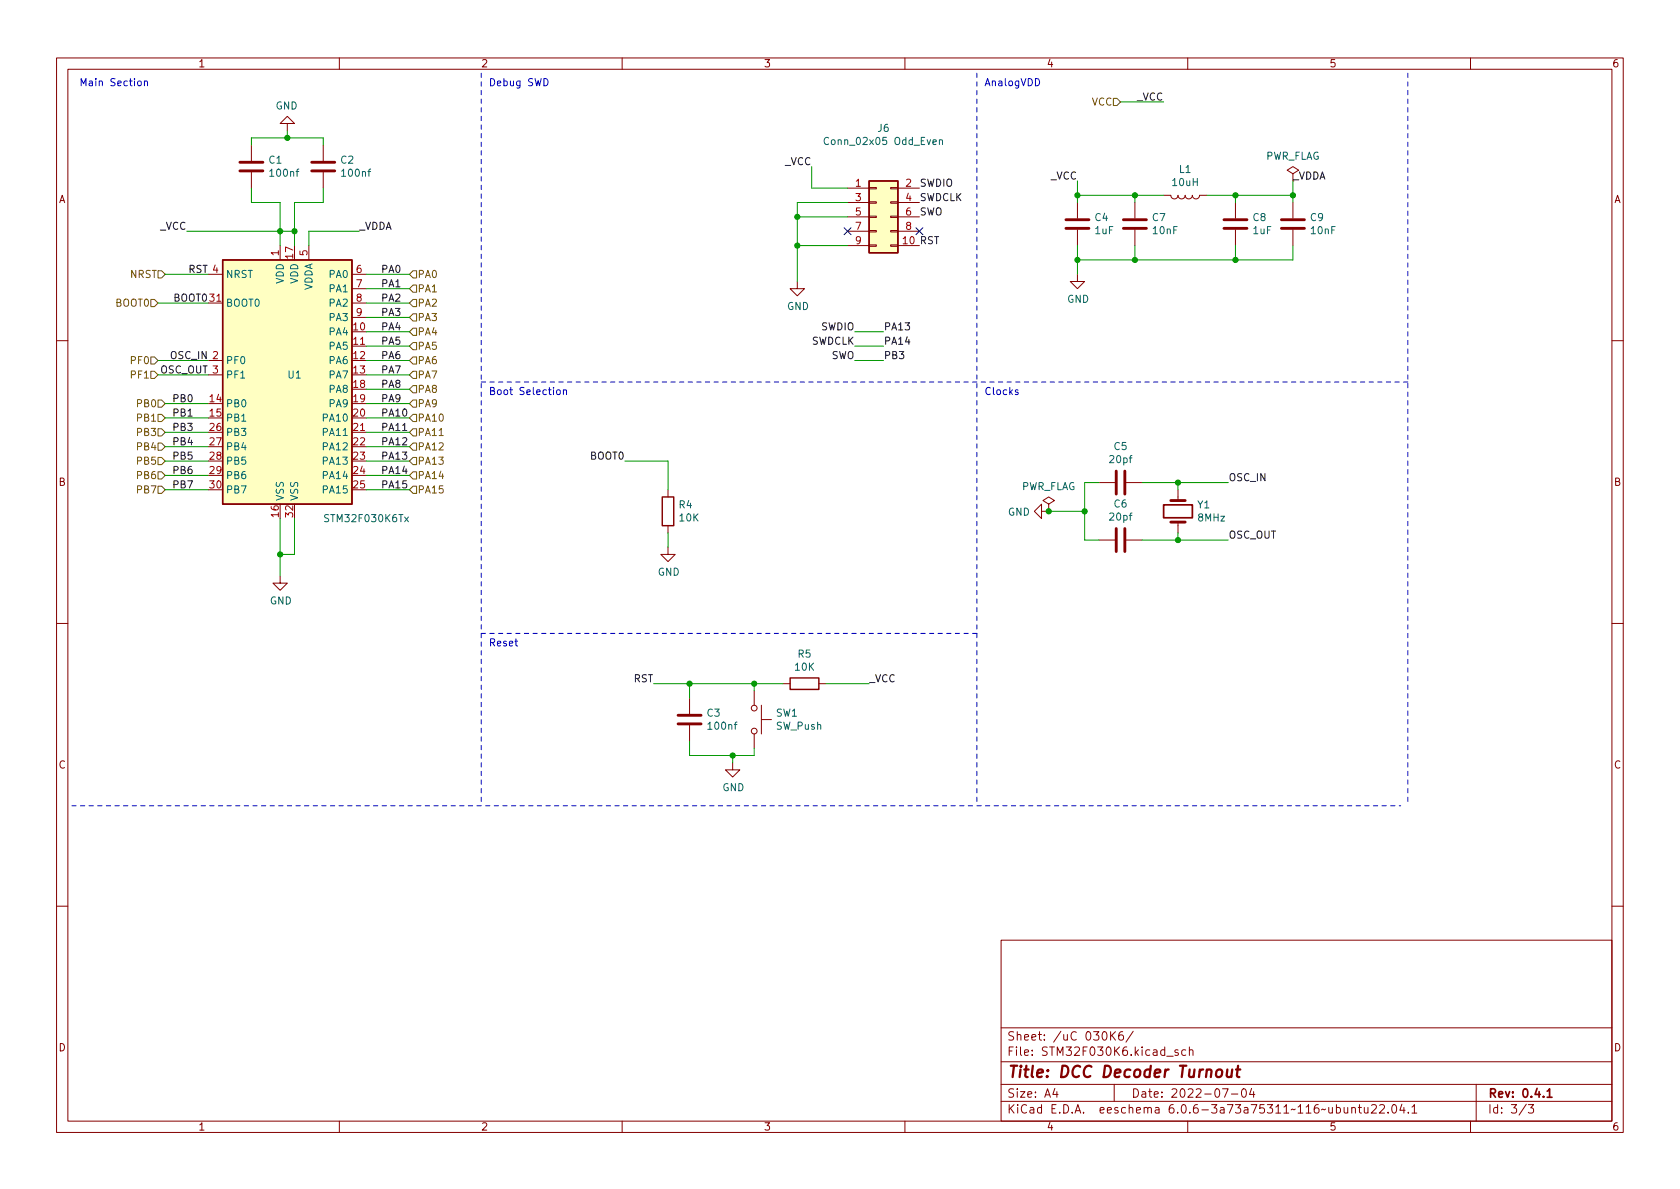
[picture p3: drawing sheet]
<svg xmlns="http://www.w3.org/2000/svg" width="297mm" height="210mm" viewBox="0 0 297 210" stroke-linecap="round" stroke-linejoin="round" font-family="sans-serif">
<g fill="none" stroke="#840000" stroke-width=".18">
<path d="M10 10.2h277v190.1h-277zM12 12.2h273v186.1h-273zM60 10.2v2M110 10.2v2M160 10.2v2M210 10.2v2M260 10.2v2M44.4 25.6v2.8M44.4 30.5v2.8M50.8 21.8h1.3l-1.3-1.2-1.3 1.2h1.3v1.3M57.1 25.6v2.8M57.1 30.5v2.8"/>
<path d="M149.9 33.3h3.8M149.9 35.8h3.8M149.9 38.3h3.8M153.7 38.2h1.2v.3h-1.2zM153.7 35.7h1.2v.2h-1.2zM153.7 33.1h1.2v.3h-1.2zM157.5 38.2h1.2v.3h-1.2zM157.5 35.7h1.2v.2h-1.2zM157.5 33.1h1.2v.3h-1.2zM158.7 33.3h3.9M158.7 35.8h3.9M158.7 38.3h3.9"/>
<path d="M190.5 35.8v2.8M200.7 35.8v2.8M205.7 34.5h1.3a.64 .64 0 0 0 .6 .7 .64 .64 0 0 0 .7-.7 .64 .64 0 0 0 .6 .7 .64 .64 0 0 0 .6-.7 .64 .64 0 0 0 .7 .7 .64 .64 0 0 0 .6-.7 .64 .64 0 0 0 .7 .7 .64 .64 0 0 0 .6-.7h1.3M218.4 35.8v2.8M228.6 30.7l1-.6-1-.6-1 .6 1 .6v1.3M228.6 35.8v2.8M36.8 53.6h2.6M36.8 48.5h2.6M49.5 43.4v2.6M54.6 43.4v2.6M62.2 53.6h2.6M62.2 48.5h2.6"/>
<path d="M62.2 51h2.6M62.2 56.1h2.6M141 49.8v1.2h1.2l-1.2 1.3-1.3-1.3h1.3M149.9 43.4h3.8M149.9 40.9h3.8M153.7 43.3h1.2v.3h-1.2zM153.7 40.8h1.2v.2h-1.2zM157.5 43.3h1.2v.3h-1.2zM157.5 40.8h1.2v.2h-1.2zM158.7 43.4h3.9M158.7 40.9h3.9M190.5 48.5v1.3h1.3l-1.3 1.2-1.3-1.2h1.3"/>
<path d="M190.5 40.6v2.8M200.7 40.6v2.8M218.4 40.6v2.8M228.6 40.6v2.8M10 60.2h2M36.8 63.7h2.6M36.8 66.3h2.6M62.2 61.2h2.6M62.2 76.4h2.6M285 60.2h2M118.1 96.8v1.2h1.3l-1.3 1.3-1.3-1.3h1.3M118.1 86.6v1.3"/>
<path d="M118.1 93v1.2M184.1 90.4v-1.3l-1.2 1.3 1.2 1.3v-1.3h1.3M185.4 89.1l1-.6-1-.6-1 .6 1 .6v1.3M185.4 90.4h.1M194.3 95.5h2.8M194.3 85.3h2.8M199.1 95.5h2.8M199.1 85.3h2.8M208.3 86.6v1.9M208.3 92.3v1.9M10 110.2h2M49.5 101.8v1.3h1.3l-1.3 1.3-1.2-1.3h1.2"/>
<path d="M285 110.2h2M121.9 123.4v2.8M121.9 128.3v2.8M129.5 134.9v1.2h1.3l-1.3 1.3-1.2-1.3h1.2M133.3 122.2v2.5M133.3 129.8v2.5M134.6 127.2h1.8M134.6 124.7v5.1M138.4 120.9h1.3M144.8 120.9h1.2M10 160.2h2M177 166.3h108v32h-108z"/>
<path d="M285 160.2h2M60 198.3v2M110 198.3v2M160 198.3v2M177 194.8h108M177 191.8h108M177 187.8h108M177 181.8h108M186.5 192.5l-.4 1h1M186.9 193v1M196.4 182.4v1.5M196.6 183.1l.6 .8"/>
<path d="M197 191.8v3M197.2 182.4l-.8 .9M198.5 182.4a.59 .59 0 0 0-.7 .7v.5l.1 .3h.5l.2-.1v-.5l-.1-.2-.4-.1-.3 .3M200.4 182.4l-1.3 1.9M206.3 186.8h1.1M208.3 185.7l-.4-.1-.2 .2 .1 .3 .5 .1v.4h-.6M209.6 185.7l-.4-.1-.3 .3v.4l.2 .3h.5M210 198.3v2M210.3 185.8l.2-.2 .4 .1v.9M210.3 185.1v1.5M216.1 192.5h1l-.6 1.5M217.7 193.5h1.2"/>
<path d="M219.7 192.6l.2-.1a.81 .81 0 0 1 .5 .7 .81 .81 0 0 1-.3 .8h-.1a.81 .81 0 0 1-.6-.6 .81 .81 0 0 1 .3-.8zM221.3 192.5l-.4 1h1M221.6 193v1M237.6 195.8l.1 1h.4l.2-.1M238.3 195.8v1M239 196l.2-.2 .4 .1v.9M239 195.8v1M240.1 195.8h.6M240.4 195.3v1.3l.3 .2M241.2 195.8l.1 1h.3l.3-.1M241.9 195.8v1M242.5 195.5l.6-.2 .2 .2 .1 .3-1 1h1"/>
<path d="M243.9 195.5l.6-.2 .2 .2 .1 .3-.9 1h.9M245.4 196.7v.1M246.3 195.4l.1-.1a.81 .81 0 0 1 .6 .7 .81 .81 0 0 1-.3 .8h-.1a.81 .81 0 0 1-.6-.6 .81 .81 0 0 1 .3-.8zM247.9 195.3l-.4 1h.9M248.2 195.8v1M249 196.7v.1M249.6 195.8l.5-.5v1.5M249.6 196.8h.9M260 198.3v2M261 191.8v6.5M269.9 195.3l-1.3 1.9M270.2 195.3h1l-.6 .6 .5 .1v.7l-.2 .1h-.5l-.2-.1"/>
<circle cx="133.4" cy="125.2" r=".51"/>
<circle cx="133.4" cy="129.3" r=".51"/>
</g>
<path d="M205.7 89.3h5.1v2.3h-5.1zM273.6 193l.4-.5v1.5M273.6 194h.8" fill="none" stroke="#840000" stroke-width=".3"/>
<path d="M215.2 189.3a.52 .52 0 0 1 .5-.2 .52 .52 0 0 1 .4 .4l-.1 .6a.55 .55 0 0 1-.5 .4 .55 .55 0 0 1-.5-.4zM217 189.1v1.3a.57 .57 0 0 0 .7-.1M217.9 189.1l-.2 1.4M218.5 189.1h.8M218.9 188.5l-.2 1.7 .1 .2 .3 .1" fill="none" stroke="#840000" stroke-width=".4"/>
<path d="M153.7 32h5v12.7h-5zM39.4 46h22.8v43.1h-22.8zM117.1 87.9h2v5.1h-2zM139.7 119.9h5.1v2h-5.1z" fill="none" stroke="#840000" stroke-width=".25"/>
<g fill="none" stroke="#840000" stroke-width=".51">
<path d="M42.4 30.2h4.1M42.4 28.7h4.1M55.1 30.2h4.1M55.1 28.7h4.1M188.5 38.9h4M198.6 38.9h4.1M216.4 38.9h4.1M226.6 38.9h4M188.5 40.4h4M198.6 40.4h4.1M216.4 40.4h4.1M226.6 40.4h4"/>
<path d="M197.4 83.3v4.1M197.4 93.5v4M198.9 83.3v4.1M198.9 93.5v4M207 88.5h2.5M207 92.3h2.5M119.9 128h4.1M119.9 126.5h4.1"/>
</g>
<g fill="#ffffc2" stroke="#ffffc2" stroke-width=".18">
<path d="M39.4 46h22.8v43.1h-22.8z"/>
<path d="M153.7 32h5v12.7h-5z"/>
</g>
<path d="M146.5 24.4a.6 .6 0 0 0-.8 .4 .6 .6 0 0 0 .6 .8l.2-.2M166.1 24.8l.2-.1 .3 .1v.8M166.1 24.7v.9M71.5 91.4l.7 .9M72.2 91.4l-.7 .9" fill="none" stroke="#006464" stroke-width=".18"/>
<g fill="none" stroke="#725600" stroke-width=".18">
<path d="M196.8 17.4h.7l.6 .6-.6 .7h-.7zM26.7 53h.6l.6 .6-.6 .6h-.6zM27.9 47.9h.7l.6 .6-.6 .6h-.7zM73 50.4h.7v1.3h-.7l-.6-.7zM73 53h.7v1.2h-.7l-.6-.6zM73 55.5h.7v1.3h-.7l-.6-.7zM73 58h.7v1.3h-.7l-.6-.6zM73 47.9h.7v1.2h-.7l-.6-.6zM26.7 63.1h.6l.6 .6-.6 .7h-.6zM26.7 65.7h.6l.6 .6-.6 .6h-.6zM27.9 78.4h.7l.6 .6-.6 .6h-.7zM27.9 75.8h.7l.6 .6-.6 .7h-.7z"/>
<path d="M27.9 70.7h.7l.6 .7-.6 .6h-.7zM27.9 73.3h.7l.6 .6-.6 .6h-.7zM73 78.4h.7v1.2h-.7l-.6-.6zM73 70.7h.7v1.3h-.7l-.6-.6zM73 65.7h.7v1.2h-.7l-.6-.6zM73 68.2h.7v1.3h-.7l-.6-.7zM73 73.3h.7v1.2h-.7l-.6-.6zM73 75.8h.7v1.3h-.7l-.6-.7zM73 63.1h.7v1.3h-.7l-.6-.7zM73 60.6h.7v1.2h-.7l-.6-.6zM77.6 77h.8M27.9 86h.7l.6 .6-.6 .6h-.7z"/>
<path d="M27.9 80.9h.7l.6 .6-.6 .7h-.7zM27.9 83.4h.7l.6 .7-.6 .6h-.7zM73 86h.7v1.2h-.7l-.6-.6zM73 83.4h.7v1.3h-.7l-.6-.6zM73 80.9h.7v1.3h-.7l-.6-.7z"/>
</g>
<path d="M71.2 76.1h.7" fill="none" stroke="#0f0f0f" stroke-width=".18"/>
<path d="M24.4 14.4l.4-.1 .2 .3v.3l-.2 .3-.4-.1-.1-.2zM25.5 14.4l.2-.1 .3 .1 .1 .8M25.5 14.3v.9M96.2 13.9a.64 .64 0 0 1 .7 .6 .64 .64 0 0 1-.7 .7zM183.1 13.9a.64 .64 0 0 1 .7 .6 .64 .64 0 0 1-.7 .7zM98.5 69l.3-.1 .3 .3v.3l-.3 .3-.3-.1-.1-.2zM99.6 69.1l.2-.2 .3 .1 .1 .8M99.6 68.9v.9M180 69l-.3-.1-.2 .2 .1 .2 .4 .1v.3h-.5" fill="none" stroke="#0000c2" stroke-width=".18"/>
<path d="M85.1 12.9v129.6M172.7 12.9v129.6M248.9 12.9v129.6M85.1 67.6h163.8M172.7 112h-87.6M12.7 142.5h234.9" fill="none" stroke="#0000c2" stroke-width=".18" stroke-dasharray=".8 .8"/>
<g fill="none" stroke="#009600" stroke-width=".18">
<path d="M198.1 18h7.6M44.4 33.3v2.5h5.1v7.6M44.4 25.6v-1.2h12.7v1.2M50.8 23.1v1.3M57.1 33.3v2.5h-5v7.6M141 38.3h8.9M143.5 29.5v3.8h6.4M149.9 35.8h-8.9v14M190.5 32v3.8M190.5 34.5h15.2M200.7 34.5v1.3M213.4 34.5h15.2"/>
<path d="M218.4 34.5v1.3M228.6 32v3.8M27.9 53.6h8.9M29.2 48.5h7.6M33 40.9h19.1M63.5 40.9h-8.9v2.5M64.8 58.7h7.6M64.8 56.1h7.6M64.8 48.5h7.6M64.8 53.6h7.6M64.8 51h7.6M141 43.4h8.9"/>
<path d="M151.1 58.7h5.1M190.5 43.4v5.1M200.7 43.4v2.6M218.4 43.4v2.6M228.6 43.4v2.6h-38.1M27.9 63.7h8.9M27.9 66.3h8.9M29.2 76.4h7.6M29.2 79h7.6M29.2 73.9h7.6M29.2 71.4h7.6M64.8 76.4h7.6"/>
<path d="M64.8 61.2h7.6M64.8 63.7h7.6M64.8 79h7.6M64.8 68.8h7.6M64.8 66.3h7.6M64.8 73.9h7.6M64.8 71.4h7.6M151.1 61.2h5.1M151.1 63.7h5.1M29.2 81.5h7.6M29.2 84.1h7.6M29.2 86.6h7.6"/>
<path d="M49.5 91.7v10.1M52.1 91.7v6.3h-2.6M64.8 81.5h7.6M64.8 84.1h7.6M64.8 86.6h7.6M110.5 81.5h7.6v5.1M118.1 94.2v2.6M185.4 90.4h6.4M194.3 85.3h-2.5v10.2h2.5M201.9 85.3h15.3M201.9 95.5h15.3M208.3 85.3v1.3"/>
<path d="M208.3 94.2v1.3M115.6 120.9h22.8M121.9 131.1v2.5h11.4v-1.3M121.9 120.9v2.5M129.5 133.6v1.3M133.3 120.9v1.3M146 120.9h7.7"/>
</g>
<path d="M149.3 40.3l1.2 1.2M150.5 40.3l-1.2 1.2M162 40.3l1.2 1.2M163.2 40.3l-1.2 1.2" fill="none" stroke="#000084" stroke-width=".18"/>
<g fill="#009600" stroke="#009600" stroke-width=".18">
<circle cx="133.3" cy="120.9" r=".46"/>
<circle cx="129.5" cy="133.6" r=".46"/>
<circle cx="190.5" cy="46" r=".46"/>
<circle cx="190.5" cy="34.5" r=".46"/>
<circle cx="200.7" cy="46" r=".46"/>
<circle cx="200.7" cy="34.5" r=".46"/>
<circle cx="141" cy="43.4" r=".46"/>
<circle cx="141" cy="38.3" r=".46"/>
<circle cx="49.5" cy="98" r=".46"/>
<circle cx="185.4" cy="90.4" r=".46"/>
<circle cx="191.8" cy="90.4" r=".46"/>
<circle cx="228.6" cy="34.5" r=".46"/>
<circle cx="218.4" cy="34.5" r=".46"/>
<circle cx="208.3" cy="85.3" r=".46"/>
<circle cx="208.3" cy="95.5" r=".46"/>
<circle cx="218.4" cy="46" r=".46"/>
<circle cx="49.5" cy="40.9" r=".46"/>
<circle cx="52.1" cy="40.9" r=".46"/>
<circle cx="50.8" cy="24.4" r=".46"/>
<circle cx="121.9" cy="120.9" r=".46"/>
</g>
<text font-size="2.8" fill="#840000" x="178" y="190.6">Title: DCC Decoder Turnout</text>
<g font-size="2.1" fill="#840000">
<text x="178" y="184">Sheet: /uC 030K6/</text>
<text x="178" y="186.7">File: STM32F030K6.kicad_sch</text>
<text x="178" y="196.9">KiCad E.D.A. eeschema 6.0.6-3a73a75311~116~ubuntu22.04.1</text>
<text x="178" y="194.1">Size: A4</text>
<text x="200" y="194.1">Date: 2022-07-04</text>
<text x="263" y="194.1">Rev: 0.4.1</text>
<text x="263" y="196.9">Id: 3/3</text>
</g>
<g font-size="1.8" fill="#840000">
<text x="35" y="11.9">1</text>
<text x="85" y="11.9">2</text>
<text x="135" y="11.9">3</text>
<text x="185" y="11.9">4</text>
<text x="235" y="11.9">5</text>
<text x="285" y="11.9">6</text>
<text x="10.3" y="35.9">A</text>
<text x="285.3" y="35.9">A</text>
<text x="10.3" y="85.9">B</text>
<text x="285.3" y="85.9">B</text>
<text x="10.3" y="135.9">C</text>
<text x="285.3" y="135.9">C</text>
<text x="10.3" y="185.9">D</text>
<text x="285.3" y="185.9">D</text>
<text x="35" y="199.9">1</text>
<text x="85" y="199.9">2</text>
<text x="135" y="199.9">3</text>
<text x="185" y="199.9">4</text>
<text x="235" y="199.9">5</text>
<text x="285" y="199.9">6</text>
</g>
<g font-size="1.8" fill="#0000c2">
<text x="14" y="15.2">Main Section</text>
<text x="86.4" y="15.2">Debug SWD</text>
<text x="174" y="15.2">AnalogVDD</text>
<text x="86.4" y="69.8">Boot Selection</text>
<text x="174" y="69.8">Clocks</text>
<text x="86.4" y="114.3">Reset</text>
</g>
<g font-size="1.8" fill="#0f0f0f">
<text x="201" y="17.8">_VCC</text>
<text x="138.8" y="29.2">_VCC</text>
<text x="162.6" y="35.5">SWDCLK</text>
<text x="162.6" y="33">SWDIO</text>
<text x="185.8" y="31.7">_VCC</text>
<text x="228.6" y="31.7">_VDDA</text>
<text x="28.3" y="40.6">_VCC</text>
<text x="63.5" y="40.6">_VDDA</text>
<text x="162.6" y="38.1">SWO</text>
<text x="159.7" y="43.2">10 RST</text>
<text x="30.7" y="53.3">BOOT0</text>
<text x="33.3" y="48.2">RST 4</text>
<text x="67.3" y="50.8">PA1</text>
<text x="67.3" y="53.3">PA2</text>
<text x="67.3" y="48.2">PA0</text>
<text x="67.3" y="55.9">PA3</text>
<text x="67.3" y="58.4">PA4</text>
<text x="145.1" y="58.4">SWDIO</text>
<text x="156.2" y="58.4">PA13</text>
<text x="30.2" y="63.5">OSC_IN 2</text>
<text x="67.3" y="63.5">PA6</text>
<text x="67.3" y="60.9">PA5</text>
<text x="143.4" y="60.9">SWDCLK</text>
<text x="146.9" y="63.5">SWO</text>
<text x="156.2" y="63.5">PB3</text>
<text x="156.2" y="60.9">PA14</text>
<text x="28.3" y="66">OSC_OUT 3</text>
<text x="30.8" y="71.1">PB0</text>
<text x="67.3" y="71.1">PA9</text>
<text x="67.3" y="66">PA7</text>
<text x="67.3" y="68.6">PA8</text>
<text x="30.8" y="76.2">PB3</text>
<text x="30.8" y="73.6">PB1</text>
<text x="67.3" y="73.6">PA10</text>
<text x="67.3" y="76.2">PA11</text>
<text x="30.8" y="81.3">PB5</text>
<text x="30.8" y="83.8">PB6</text>
<text x="30.8" y="78.7">PB4</text>
<text x="67.3" y="83.8">PA14</text>
<text x="67.3" y="81.3">PA13</text>
<text x="67.3" y="78.7">PA12</text>
<text x="104.4" y="81.3">BOOT0</text>
<text x="30.8" y="86.3">PB7</text>
<text x="67.3" y="86.3">PA15</text>
<text x="217.2" y="85.1">OSC_IN</text>
<text x="217.2" y="95.2">OSC_OUT</text>
<text x="112" y="120.6">RST</text>
<text x="153.7" y="120.6">_VCC</text>
</g>
<g font-size="1.8" fill="#006464">
<text x="48.7" y="19.3">GND</text>
<text x="155.2" y="23.3">J6</text>
<text x="47.6" y="28.9">C1</text>
<text x="60.3" y="28.9">C2</text>
<text x="146.4" y="25.6">Conn_02x05 Odd_Even</text>
<text x="223.6" y="28.2">PWR_FLAG</text>
<text x="47.9" y="31.2">100nf</text>
<text x="60.6" y="31.2">100nf</text>
<text x="207.4" y="32.9">10uH</text>
<text x="208.5" y="30.6">L1</text>
<text x="193.6" y="39.1">C4</text>
<text x="193.7" y="41.4">1uF</text>
<text x="203.8" y="39.1">C7</text>
<text x="203.9" y="41.4">10nF</text>
<text x="221.5" y="39.1">C8</text>
<text x="221.6" y="41.4">1uF</text>
<text x="231.7" y="39.1">C9</text>
<text x="231.9" y="41.4">10nF</text>
<text x="39.9" y="49.1">NRST</text>
<text x="50.2" y="50.2" transform="rotate(-90 50.2 50.2)">VDD</text>
<text x="52.7" y="50.2" transform="rotate(-90 52.7 50.2)">VDD</text>
<text x="55.2" y="51.5" transform="rotate(-90 55.2 51.5)">VDDA</text>
<text x="58.3" y="49.1">PA0</text>
<text x="58.3" y="51.7">PA1</text>
<text x="188.7" y="53.5">GND</text>
<text x="39.9" y="54.2">BOOT0</text>
<text x="58.3" y="59.3">PA4</text>
<text x="58.3" y="54.2">PA2</text>
<text x="58.3" y="56.8">PA3</text>
<text x="139.1" y="54.8">GND</text>
<text x="39.9" y="64.4">PF0</text>
<text x="58.3" y="61.8">PA5</text>
<text x="58.3" y="64.4">PA6</text>
<text x="39.9" y="66.9">PF1</text>
<text x="50.9" y="66.9">U1</text>
<text x="58.3" y="66.9">PA7</text>
<text x="58.3" y="69.5">PA8</text>
<text x="39.9" y="72">PB0</text>
<text x="39.9" y="74.5">PB1</text>
<text x="39.9" y="77.1">PB3</text>
<text x="57.3" y="74.5">PA10</text>
<text x="57.3" y="77.1">PA11</text>
<text x="58.3" y="72">PA9</text>
<text x="39.9" y="79.6">PB4</text>
<text x="39.9" y="82.2">PB5</text>
<text x="57.3" y="79.6">PA12</text>
<text x="57.3" y="82.2">PA13</text>
<text x="196.3" y="81.9">20pf</text>
<text x="197" y="79.6">C5</text>
<text x="39.9" y="84.7">PB6</text>
<text x="39.9" y="87.2">PB7</text>
<text x="50.2" y="88.6" transform="rotate(-90 50.2 88.6)">VSS</text>
<text x="52.7" y="88.6" transform="rotate(-90 52.7 88.6)">VSS</text>
<text x="57.3" y="84.7">PA14</text>
<text x="57.3" y="87.2">PA15</text>
<text x="120.1" y="89.9">R4</text>
<text x="180.5" y="86.7">PWR_FLAG</text>
<text x="197" y="89.7">C6</text>
<text x="211.8" y="89.9">Y1</text>
<text x="57.7" y="92.3">STM32F030K6Tx</text>
<text x="120.2" y="92.2">10K</text>
<text x="178.2" y="91.2">GND</text>
<text x="196.3" y="92">20pf</text>
<text x="211.9" y="92.2">8MHz</text>
<text x="116.3" y="101.8">GND</text>
<text x="47.7" y="106.9">GND</text>
<text x="140.6" y="118.6">10K</text>
<text x="141.1" y="116.3">R5</text>
<text x="125" y="126.7">C3</text>
<text x="125.4" y="129">100nf</text>
<text x="137.2" y="126.7">SW1</text>
<text x="137.2" y="129">SW_Push</text>
<text x="127.7" y="139.9">GND</text>
</g>
<g font-size="1.8" fill="#725600">
<text x="193" y="18.7">VCC</text>
<text x="23" y="49.1">NRST</text>
<text x="73.8" y="51.7">PA1</text>
<text x="73.8" y="49.1">PA0</text>
<text x="20.5" y="54.2">BOOT0</text>
<text x="73.8" y="54.2">PA2</text>
<text x="73.8" y="56.8">PA3</text>
<text x="73.8" y="59.3">PA4</text>
<text x="23.3" y="64.4">PF0</text>
<text x="73.8" y="64.4">PA6</text>
<text x="73.8" y="61.8">PA5</text>
<text x="23.3" y="66.9">PF1</text>
<text x="73.8" y="66.9">PA7</text>
<text x="73.8" y="69.5">PA8</text>
<text x="24.4" y="77.1">PB3</text>
<text x="24.4" y="72">PB0</text>
<text x="24.4" y="74.5">PB1</text>
<text x="73.8" y="72">PA9</text>
<text x="73.8" y="74.5">PA10</text>
<text x="73.8" y="77.1">PA11</text>
<text x="24.4" y="79.6">PB4</text>
<text x="24.4" y="82.2">PB5</text>
<text x="73.8" y="79.6">PA12</text>
<text x="73.8" y="82.2">PA13</text>
<text x="24.4" y="87.2">PB7</text>
<text x="24.4" y="84.7">PB6</text>
<text x="73.8" y="87.2">PA15</text>
<text x="73.8" y="84.7">PA14</text>
</g>
<g font-size="1.8" fill="#a90000">
<text x="151.3" y="33">1</text>
<text x="151.3" y="35.6">3</text>
<text x="160.2" y="33">2</text>
<text x="160.2" y="35.6">4</text>
<text x="151.3" y="38.1">5</text>
<text x="151.3" y="40.6">7</text>
<text x="160.2" y="38.1">6</text>
<text x="160.2" y="40.6">8</text>
<text x="49.3" y="45.2" transform="rotate(-90 49.3 45.2)">1</text>
<text x="51.8" y="45.7" transform="rotate(-90 51.8 45.7)">17</text>
<text x="54.4" y="45.2" transform="rotate(-90 54.4 45.2)">5</text>
<text x="151.3" y="43.2">9</text>
<text x="37.1" y="53.3">31</text>
<text x="63" y="48.3">6</text>
<text x="63" y="50.8">7</text>
<text x="63" y="53.3">8</text>
<text x="62.5" y="58.4">10</text>
<text x="63" y="55.9">9</text>
<text x="62.5" y="61">11</text>
<text x="62.5" y="63.5">12</text>
<text x="37.1" y="71.1">14</text>
<text x="62.5" y="66">13</text>
<text x="62.5" y="68.6">18</text>
<text x="62.5" y="71.1">19</text>
<text x="37.1" y="73.7">15</text>
<text x="37.1" y="76.2">26</text>
<text x="62.5" y="73.7">20</text>
<text x="62.5" y="76.2">21</text>
<text x="37.1" y="78.7">27</text>
<text x="37.1" y="81.3">28</text>
<text x="37.1" y="83.8">29</text>
<text x="62.5" y="78.7">22</text>
<text x="62.5" y="81.3">23</text>
<text x="62.5" y="83.8">24</text>
<text x="37.1" y="86.4">30</text>
<text x="62.5" y="86.4">25</text>
<text x="49.3" y="91.4" transform="rotate(-90 49.3 91.4)">16</text>
<text x="51.8" y="91.4" transform="rotate(-90 51.8 91.4)">32</text>
</g>
</svg>
